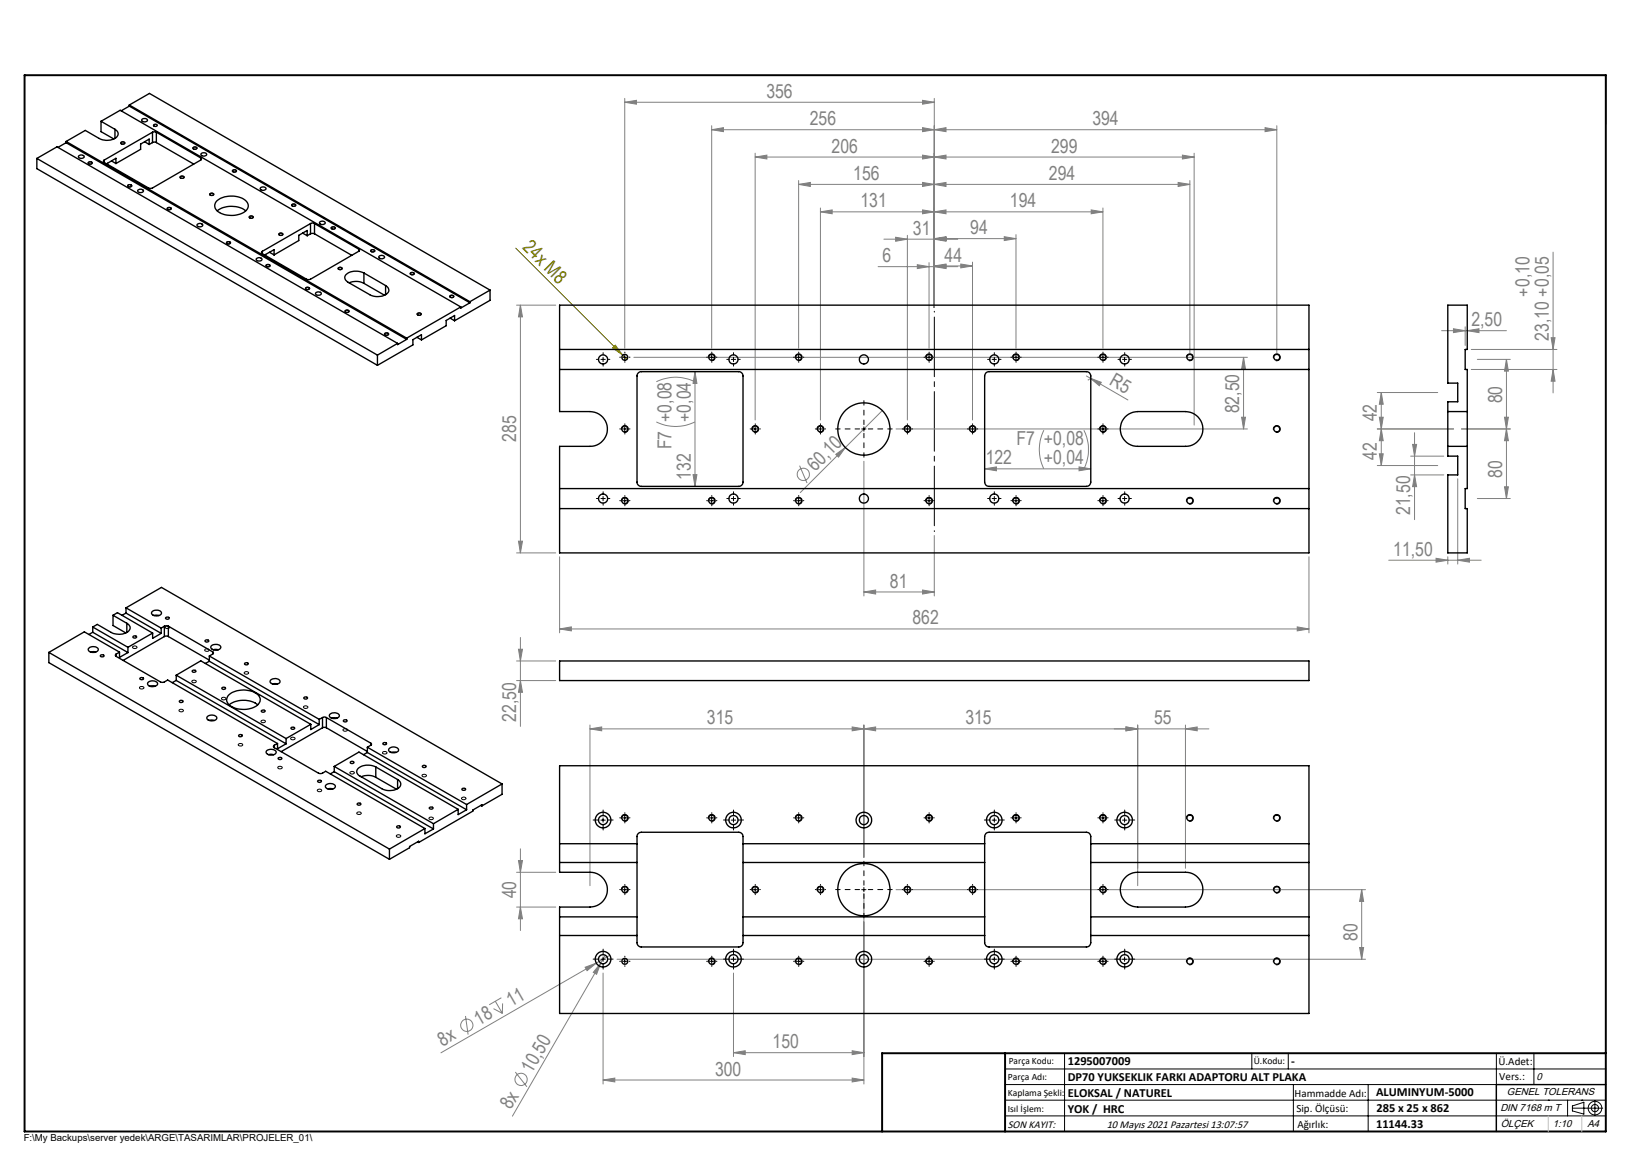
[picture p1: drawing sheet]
<svg xmlns="http://www.w3.org/2000/svg" width="420mm" height="297mm" viewBox="0 0 420 297" stroke-linecap="round" stroke-linejoin="round" font-family="sans-serif">
<g fill="none" stroke="#808080" stroke-width=".26">
<path d="M159.7 26.1l3-.5v1zM159.7 25.1v63.9M159.7 26.1h79.1M181.9 33.2l3-.6v1.1zM181.9 32.1v56.9M193 39.2v68.1M235.8 39.6l3 .5-3 .5zM235.8 32.6l3 .6-3 .5zM235.8 25.6l3 .5-3 .5zM238.8 33.2l3-.6v1.1zM238.8 25.1v53.5M302.3 39.6l3 .5-3 .5z"/>
<path d="M305.3 39.2v69.5M323.4 32.6l3 .6-3 .5zM326.4 33.2h-144.5M326.4 32.1v58.2M193 40.1l3-.5v1zM204.2 47.1l3-.5v1.1zM204.2 46.1v42.9M209.7 54.1l3-.4v.9zM209.7 53.2v54.1M235.8 53.7l3 .4-3 .5zM235.8 46.6l3 .5-3 .6zM238.8 54.1l3-.4v.9z"/>
<path d="M238.8 47.1l3-.5v1.1zM238.8 40.1l3-.5v1zM259.7 60v29M278.9 53.7l3 .4-3 .5zM281.9 54.1h-72.2M281.9 53.2v35.8M301.2 46.6l3 .5-3 .6zM304.2 47.1h-100M304.2 46.1v44.2M305.3 40.1h-112.3M132 78h10.1M133 78l.6 3h-1.1z"/>
<path d="M133 78v63.3M224.5 68.2h20.3M226 61.1h18.8M229 60.6l3 .5-3 .6zM232 60.1v47.2M234.5 67.7l3 .5-3 .4zM237.5 67.1v21.9M238.8 68.2l3-.5v.9zM238.8 61.1l3-.5v1.1zM238.8 61l3-.5v1zM238.8 68l3-.5v1zM238.8 61h20.9"/>
<path d="M238.8 68h9.8M245.6 67.5l3 .5-3 .5zM248.6 67v40.3M256.7 60.5l3 .5-3 .5zM397 64.4v36M162 91.3h156.9M167.8 97.6a11 11 0 0 1 9.9 0M177.7 95l.5 3h-1zM177.7 95v29.3M277.7 96.1l1 .6M278.6 96.8l-.5 .4M278.7 96.7l9.6 5.5"/>
<path d="M278.7 96.7l2.8 1-.5 .9zM317.9 91.3l.5 3h-1zM317.9 91.3v18.3M368.5 84.5h16.6M371.5 84l3 .5-3 .5zM374.5 83.5v4.8M375.1 84.5l3-.5v1zM376.1 89.3h21.9M376.1 94.4h21.9M377.6 91.9h8.5M385.1 91.9l.5 3h-1zM385.1 91.9v35.5"/>
<path d="M396.5 86.3h1l-.5 3zM397 94.4l.5 3h-1zM167.8 107.8a11 11 0 0 0 9.9 0M204.4 119l1.9 4.5M213.6 116.1l2.5-1.7-1.8 2.4zM220.8 117.9v34.4M225.6 104.9l-21 21M229.1 109.6h89.8M251.7 119.8h27.1M251.7 119.8l3-.5v1zM266.8 110a11 11 0 0 0 0 9.8M275.8 119.3l3 .5-3 .5z"/>
<path d="M277.1 110a11 11 0 0 1 0 9.8M317.4 106.6h1l-.5 3zM352.1 119h15.4M352.1 100.3h15.4M352.6 106.6h1l-.5 3zM352.6 116h1l-.5 3zM353.1 109.6l.5 3h-1zM353.1 100.3l.5 3h-1zM353.1 100.3v18.7M360.6 116.6h8.5M361.1 113.6h1l-.5 3zM361.6 110.6v22.2"/>
<path d="M371.6 109.6h-19.5M384.6 106.6h1l-.5 3zM385.1 109.6l.5 3h-1zM386.1 109.6h-12.5M132.5 138.3h1.1l-.6 3zM177.2 121.3h1l-.5 3zM238.8 136.9v15.4M360.6 121.4h8.5M361.6 121.4l.5 3h-1zM372.6 122.4v21.8M377.6 127.4h8.5M384.6 124.4h1l-.5 3z"/>
<path d="M132 141.3h10.1M143.1 142.3v19.4M220.8 151.3l3-.5v1zM220.8 151.3h18M235.8 150.8l3 .5-3 .5zM334.6 142.3v19.4M355 143.2h23.6M367.1 142.7l3 .5-3 .5zM370.1 142.3v1.9M372.6 143.2l3-.5v1zM132 174h10.1M132 168.9h10.1"/>
<path d="M132.5 165.9h1.1l-.6 3zM133 174l.6 2.9h-1.1zM133 162.9v22.8M143.1 160.8l2.9-.6v1.1zM143.1 160.8h191.5M331.6 160.2l3 .6-3 .5zM150.8 186.3l3-.5v1zM150.8 185.3v41.1M217.8 185.8l3 .5-3 .5zM220.8 186.3l3-.5v1zM220.8 185.3v33.8M287.8 185.8l3 .5-3 .5z"/>
<path d="M290.8 185.3v41.1M303 185.3v36.6M303 186.3l3-.5v1zM309 186.3h-158.2M132.5 220h1.1l-.6 3zM133 217v20.8M132 223h10.1M132 231.8h10.1M133 231.8l.6 3h-1.1zM220.8 228.4v48.7M229.1 227.4h120M348.1 227.4l.5 3h-1z"/>
<path d="M348.1 227.4v17.8M119 259.7l.7 4.7M126.2 257.8l2.2 1.2M126.6 255.9l1.8 3.1M128.2 255l-3.1 1.8M128.5 256.5l-.1 2.5M149.6 247.2l2.8-1-2.3 1.9zM152.4 246.2l-39.7 22.9M153.6 246.2l-1.1 2.8-.8-.5zM153.6 246.2l-22.6 39.1M154.2 248.7v28.4M154.7 244.2l-1.1 2"/>
<path d="M155.9 244.2l-3.5 2M157.7 245.2h191.4M187.5 248.7v21.3M347.6 242.2h1l-.5 3zM131.7 274l3 3.8M154.2 276l3-.4v.9zM154.2 276h66.6M187.5 269.1l3-.5v1zM187.5 269.1h33.3M217.8 268.6l3 .5-3 .5zM217.8 275.6l3 .4-3 .5z"/>
<circle cx="205.4" cy="121.3" r="1.57"/>
<circle cx="119.3" cy="262.1" r="1.57"/>
<circle cx="133.2" cy="275.9" r="1.57"/>
</g>
<g fill="none" stroke="#000" stroke-width=".26">
<path d="M350.2 19.2h60.3v12.6M30.9 36.4a.53 .53 0 0 1 .6-.2 .53 .53 0 0 1 .4 .6 .53 .53 0 0 1-.7 .1 .53 .53 0 0 1-.3-.5zM49.3 37.7a.58 .58 0 0 1 .6-.2 .58 .58 0 0 1 .4 .5 .59 .59 0 0 1-.6 .2 .59 .59 0 0 1-.4-.5zM22.5 41.6a.57 .57 0 0 1 .6-.3 .57 .57 0 0 1 .5 .5 .62 .62 0 0 1-1.1-.2zM32.7 47.3a.53 .53 0 0 1 .6-.2 .53 .53 0 0 1 .3 .6 .53 .53 0 0 1-.6 .2 .53 .53 0 0 1-.3-.6zM42.7 53.2a.52 .52 0 0 1 .7-.3 .52 .52 0 0 1 .3 .6l-.6 .2-.4-.3zM46.1 45.1a.56 .56 0 0 1 .6-.2 .56 .56 0 0 1 .4 .5 .59 .59 0 0 1-.6 .3 .59 .59 0 0 1-.5-.5zM53.6 49.5a.58 .58 0 0 1 .6-.2 .58 .58 0 0 1 .4 .5 .56 .56 0 0 1-.6 .2 .56 .56 0 0 1-.4-.5zM59.4 43.5a.51 .51 0 0 1 .7-.2 .51 .51 0 0 1 .3 .6 .53 .53 0 0 1-.6 .2 .53 .53 0 0 1-.4-.6zM63.7 55.4a.58 .58 0 0 1 .6-.3 .58 .58 0 0 1 .4 .5 .59 .59 0 0 1-.6 .3 .59 .59 0 0 1-.4-.5zM71.3 59.7a.51 .51 0 0 1 .6-.2 .51 .51 0 0 1 .3 .6 .53 .53 0 0 1-.6 .1 .53 .53 0 0 1-.3-.5zM74.6 52.2l.4-.1a.41 .41 0 0 1 .6 .4 .41 .41 0 0 1-.6 .3l-.5-.3z"/>
<path d="M84.7 58.1a.53 .53 0 0 1 .6-.2 .53 .53 0 0 1 .4 .6 .53 .53 0 0 1-.7 .2 .53 .53 0 0 1-.3-.6zM57.9 61.9a.53 .53 0 0 1 .7-.2 .53 .53 0 0 1 .3 .6 .53 .53 0 0 1-.6 .1 .53 .53 0 0 1-.4-.5zM68 67.7a.51 .51 0 0 1 .6-.2 .51 .51 0 0 1 .4 .6 .53 .53 0 0 1-.6 .2 .53 .53 0 0 1-.4-.6zM78.1 73.6a.56 .56 0 0 1 .6-.2 .56 .56 0 0 1 .4 .5 .53 .53 0 0 1-.6 .2 .53 .53 0 0 1-.4-.5zM86.5 68.4a.53 .53 0 0 1 .6-.1 .53 .53 0 0 1 .3 .5 .53 .53 0 0 1-.6 .2 .53 .53 0 0 1-.3-.6zM88.2 79.4a.53 .53 0 0 1 .7-.2 .53 .53 0 0 1 .3 .6 .53 .53 0 0 1-.6 .1 .53 .53 0 0 1-.4-.5zM94.8 63.9a.53 .53 0 0 1 .6-.2 .53 .53 0 0 1 .3 .6 .53 .53 0 0 1-.6 .2 .53 .53 0 0 1-.3-.6zM104.9 69.8a.51 .51 0 0 1 .6-.3 .51 .51 0 0 1 .3 .6 .53 .53 0 0 1-.6 .2 .53 .53 0 0 1-.3-.5zM115 75.6a.56 .56 0 0 1 .6-.2 .56 .56 0 0 1 .4 .5 .62 .62 0 0 1-1.1-.2zM98.3 85.3a.52 .52 0 0 1 .6-.3 .52 .52 0 0 1 .4 .6l-.6 .1-.5-.2zM106.6 80.2a.59 .59 0 0 1 .6-.3 .59 .59 0 0 1 .5 .5l-.8 .2zM153.6 91.9h1.1"/>
<path d="M154.2 91.3v1.1M159.2 91.3h1.1M159.7 90.8v1.1M181.1 91.5a.88 .88 0 0 1 .8-1.1 .88 .88 0 0 1 .9 1 .88 .88 0 0 1-1.1 .8M181.4 91.3h1.1M181.9 90.8v1.1M186.9 91.9h1.2M187.5 91.3v1.1M203.3 91.5a.88 .88 0 0 1 .8-1.1 .88 .88 0 0 1 .9 1 .88 .88 0 0 1-1.1 .8M203.6 91.3h1.1M204.2 90.8v1.1M236.6 91.5a.88 .88 0 0 1 .8-1.1 .88 .88 0 0 1 1 1 .88 .88 0 0 1-1.1 .8"/>
<path d="M236.9 91.3h1.2M237.5 90.8v1.1M253.6 91.9h1.1M254.2 91.3v1.1M258.9 91.5a.88 .88 0 0 1 .8-1.1 .88 .88 0 0 1 .9 1 .88 .88 0 0 1-1.1 .8M259.2 91.3h1.1M259.7 90.8v1.1M281.1 91.5a.89 .89 0 0 1 .8-1.1 .89 .89 0 0 1 .9 1 .89 .89 0 0 1-1.1 .8M281.4 91.3h1.1M281.9 90.8v1.1M286.9 91.9h1.1M287.5 91.3v1.1"/>
<path d="M303.3 91.5a.89 .89 0 0 1 .8-1.1 .89 .89 0 0 1 1 1 .89 .89 0 0 1-1.2 .8M325.5 91.5a.9 .9 0 0 1 .8-1.1 .9 .9 0 0 1 1 1 .9 .9 0 0 1-1.2 .8M158.9 109.9a.88 .88 0 0 1 .7-1.1 .88 .88 0 0 1 1 .9 .88 .88 0 0 1-1.1 .8M159.2 109.6h1.1M159.7 109.1v1.1M192.2 109.9a.88 .88 0 0 1 .8-1.1 .88 .88 0 0 1 .9 .9 .88 .88 0 0 1-1.1 .8M192.5 109.6h1.1M193 109.1v1.1M208.8 109.9a.9 .9 0 0 1 .8-1.1 .9 .9 0 0 1 1 .9 .9 .9 0 0 1-1.1 .8M209.2 109.6h1.1M209.7 109.1v1.1M220.3 109.6h1.1"/>
<path d="M220.8 109.1v1.1M231.1 109.9a.88 .88 0 0 1 .8-1.1 .88 .88 0 0 1 .9 .9 .88 .88 0 0 1-1.1 .8M231.4 109.6h1.1M232 109.1v1.1M247.8 109.9a.88 .88 0 0 1 .7-1.1 .88 .88 0 0 1 1 .9 .88 .88 0 0 1-1.1 .8M248 109.6h1.2M248.6 109.1v1.1M281.1 109.9a.89 .89 0 0 1 .8-1.1 .89 .89 0 0 1 .9 1 .89 .89 0 0 1-1.1 .7M281.4 109.6h1.1M281.9 109.1v1.1M325.5 109.9a.9 .9 0 0 1 .8-1.1 .9 .9 0 0 1 1 .9 .9 .9 0 0 1-1.2 .8M153.6 127.4h1.1"/>
<path d="M154.2 126.9v1.1M158.9 128.2a.89 .89 0 0 1 .7-1.1 .89 .89 0 0 1 1 .9 .89 .89 0 0 1-1.1 .8M159.2 128h1.1M159.7 127.4v1.1M181.1 128.2a.89 .89 0 0 1 .7-1.1 .89 .89 0 0 1 1 .9 .89 .89 0 0 1-1.1 .8M181.4 128h1.1M181.9 127.4v1.1M186.9 127.4h1.2M187.5 126.9v1.1M203.3 128.2a.89 .89 0 0 1 .7-1.1 .89 .89 0 0 1 1 .9 .89 .89 0 0 1-1.1 .8M203.6 128h1.1M204.2 127.4v1.1"/>
<path d="M236.6 128.2a.89 .89 0 0 1 .8-1.1 .89 .89 0 0 1 1 .9 .89 .89 0 0 1-1.1 .8M236.9 128h1.2M237.5 127.4v1.1M253.6 127.4h1.1M254.2 126.9v1.1M258.9 128.2a.89 .89 0 0 1 .7-1.1 .89 .89 0 0 1 1 .9 .89 .89 0 0 1-1.1 .8M259.2 128h1.1M259.7 127.4v1.1M281.1 128.2a.89 .89 0 0 1 .8-1.1 .89 .89 0 0 1 .9 1 .89 .89 0 0 1-1.1 .7M281.4 128h1.1M281.9 127.4v1.1M286.9 127.4h1.1"/>
<path d="M287.5 126.9v1.1M303.3 128.2a.89 .89 0 0 1 .8-1.1 .89 .89 0 0 1 1 1 .89 .89 0 0 1-1.2 .7M325.5 128.2a.9 .9 0 0 1 .8-1.1 .9 .9 0 0 1 1 .9 .9 .9 0 0 1-1.2 .8M33.9 165.3a.52 .52 0 0 1 .7-.3 .52 .52 0 0 1 .3 .7h-.8zM35.7 175.7a.57 .57 0 0 1 .6-.3 .57 .57 0 0 1 .4 .6l-.6 .1-.4-.2zM42.3 160.2a.56 .56 0 0 1 .6-.2 .56 .56 0 0 1 .4 .5 .58 .58 0 0 1-.6 .2 .58 .58 0 0 1-.4-.5zM49.1 174a.53 .53 0 0 1 .6-.2 .53 .53 0 0 1 .4 .5 .51 .51 0 0 1-.6 .3 .51 .51 0 0 1-.4-.6zM52.4 166a.48 .48 0 0 1 .6-.2 .48 .48 0 0 1 .3 .6 .49 .49 0 0 1-.6 .1 .49 .49 0 0 1-.3-.5zM56.7 178.4a.61 .61 0 0 1 .6-.2 .61 .61 0 0 1 .4 .5 .6 .6 0 0 1-.6 .2 .6 .6 0 0 1-.4-.5zM62.5 171.8a.61 .61 0 0 1 .6-.2 .61 .61 0 0 1 .4 .5 .65 .65 0 0 1-1.1-.2zM45.8 181.5a.51 .51 0 0 1 .7-.3 .51 .51 0 0 1 .2 .7h-.7l-.2-.1zM61 190.2a.62 .62 0 0 1 1 .3 .58 .58 0 0 1-.6 .2 .58 .58 0 0 1-.4-.5z"/>
<path d="M66.8 184.2a.49 .49 0 0 1 .6-.2 .49 .49 0 0 1 .3 .6 .5 .5 0 0 1-.6 .2 .5 .5 0 0 1-.3-.6zM71 196a.61 .61 0 0 1 .7-.2 .61 .61 0 0 1 .4 .5 .6 .6 0 0 1-.6 .2 .6 .6 0 0 1-.5-.5zM74.3 188.7a.57 .57 0 0 1 .6-.3 .57 .57 0 0 1 .5 .5l-.7 .2-.3-.1zM77.6 180.6a.61 .61 0 0 1 .6-.2 .61 .61 0 0 1 .5 .5 .6 .6 0 0 1-.7 .2 .6 .6 0 0 1-.4-.5zM87.8 186.4a.53 .53 0 0 1 .6-.2 .53 .53 0 0 1 .3 .6 .53 .53 0 0 1-.6 .1 .53 .53 0 0 1-.3-.5zM89.5 197.4a.54 .54 0 0 1 .6-.3 .54 .54 0 0 1 .4 .6l-.6 .1-.4-.2zM97.8 192.3a.56 .56 0 0 1 .7-.3 .56 .56 0 0 1 .3 .6 .58 .58 0 0 1-.6 .2 .58 .58 0 0 1-.4-.5zM107.9 198.1a.61 .61 0 0 1 .6-.2 .61 .61 0 0 1 .5 .5 .6 .6 0 0 1-.6 .2 .6 .6 0 0 1-.5-.5zM81.2 201.8a.49 .49 0 0 1 .6-.2 .49 .49 0 0 1 .3 .6 .5 .5 0 0 1-.6 .2 .5 .5 0 0 1-.3-.6zM91.3 207.7a.53 .53 0 0 1 .6-.2 .53 .53 0 0 1 .4 .5 .56 .56 0 0 1-.6 .2 .56 .56 0 0 1-.4-.5zM101.4 213.5a.61 .61 0 0 1 .6-.2 .61 .61 0 0 1 .4 .5 .6 .6 0 0 1-.6 .2 .6 .6 0 0 1-.4-.5zM109.7 209a.53 .53 0 0 1 .7-.2 .53 .53 0 0 1 .3 .5 .52 .52 0 0 1-.6 .2 .52 .52 0 0 1-.4-.5z"/>
<path d="M118.1 203.9a.53 .53 0 0 1 .6-.2 .53 .53 0 0 1 .3 .5 .52 .52 0 0 1-.6 .2 .52 .52 0 0 1-.3-.5zM153.6 209.6h1.1M154.2 209.1v1M158.9 209.3a.89 .89 0 0 1 .7-1.1 .89 .89 0 0 1 1 .9 .89 .89 0 0 1-1.1 .8M159.2 209.1h1.1M159.7 208.5v1.1M181.1 209.3a.89 .89 0 0 1 .7-1.1 .89 .89 0 0 1 1 .9 .89 .89 0 0 1-1.1 .8M181.4 209.1h1.1M181.9 208.5v1.1M186.9 209.6h1.2M187.5 209.1v1M203.3 209.3a.89 .89 0 0 1 .7-1.1 .89 .89 0 0 1 1 .9 .89 .89 0 0 1-1.1 .8"/>
<path d="M203.6 209.1h1.1M204.2 208.5v1.1M236.6 209.3a.89 .89 0 0 1 .8-1.1 .89 .89 0 0 1 1 .9 .89 .89 0 0 1-1.1 .8M236.9 209.1h1.2M237.5 208.5v1.1M253.6 209.6h1.1M254.2 209.1v1M258.9 209.3a.89 .89 0 0 1 .7-1.1 .89 .89 0 0 1 1 .9 .89 .89 0 0 1-1.1 .8M259.2 209.1h1.1M259.7 208.5v1.1M281.1 209.3a.89 .89 0 0 1 .8-1.1 .89 .89 0 0 1 .9 .9 .89 .89 0 0 1-1.1 .8M281.4 209.1h1.1"/>
<path d="M281.9 208.5v1.1M286.9 209.6h1.1M287.5 209.1v1M303.3 209.3a.89 .89 0 0 1 .8-1.1 .89 .89 0 0 1 1 .9 .89 .89 0 0 1-1.2 .8M325.5 209.3a.9 .9 0 0 1 .8-1.2 .9 .9 0 0 1 1 1 .9 .9 0 0 1-1.2 .8M158.9 227.6a.88 .88 0 0 1 .7-1.1 .88 .88 0 0 1 1 1 .88 .88 0 0 1-1.1 .7M159.2 227.4h1.1M159.7 226.8v1.1M192.2 227.6a.88 .88 0 0 1 .8-1.1 .88 .88 0 0 1 .9 1 .88 .88 0 0 1-1.1 .7M192.5 227.4h1.1M193 226.8v1.1M208.8 227.6a.9 .9 0 0 1 .8-1.1 .9 .9 0 0 1 1 1 .9 .9 0 0 1-1.1 .7"/>
<path d="M209.2 227.4h1.1M209.7 226.8v1.1M220.3 227.4h1.1M220.8 226.8v1.1M231.1 227.6a.88 .88 0 0 1 .8-1.1 .88 .88 0 0 1 .9 1 .88 .88 0 0 1-1.1 .7M231.4 227.4h1.1M232 226.8v1.1M247.8 227.6a.88 .88 0 0 1 .7-1.1 .88 .88 0 0 1 1 1 .88 .88 0 0 1-1.1 .7M248 227.4h1.2M248.6 226.8v1.1M281.1 227.6a.89 .89 0 0 1 .8-1.1 .89 .89 0 0 1 .9 1 .89 .89 0 0 1-1.1 .7M281.4 227.4h1.1"/>
<path d="M281.9 226.8v1.1M325.5 227.6a.9 .9 0 0 1 .8-1.1 .9 .9 0 0 1 1 1 .9 .9 0 0 1-1.2 .7M153.6 245.2h1.1M154.2 244.6v1.1M159.2 245.7h1.1M159.7 245.2v1.1M181.1 246a.88 .88 0 0 1 .8-1.1 .88 .88 0 0 1 .9 .9 .88 .88 0 0 1-1.1 .8M181.4 245.7h1.1M181.9 245.2v1.1M186.9 245.2h1.2M187.5 244.6v1.1M203.3 246a.88 .88 0 0 1 .8-1.1 .88 .88 0 0 1 .9 .9 .88 .88 0 0 1-1.1 .8"/>
<path d="M203.6 245.7h1.1M204.2 245.2v1.1M236.6 246a.88 .88 0 0 1 .8-1.1 .88 .88 0 0 1 1 .9 .88 .88 0 0 1-1.1 .8M236.9 245.7h1.2M237.5 245.2v1.1M253.6 245.2h1.1M254.2 244.6v1.1M258.9 246a.88 .88 0 0 1 .8-1.1 .88 .88 0 0 1 .9 .9 .88 .88 0 0 1-1.1 .8M259.2 245.7h1.1M259.7 245.2v1.1M281.1 246a.89 .89 0 0 1 .8-1.1 .89 .89 0 0 1 .9 .9 .89 .89 0 0 1-1.1 .8M281.4 245.7h1.1"/>
<path d="M281.9 245.2v1.1M286.9 245.2h1.1M287.5 244.6v1.1M303.3 246a.89 .89 0 0 1 .8-1.1 .89 .89 0 0 1 1 .9 .89 .89 0 0 1-1.2 .8M325.5 246a.9 .9 0 0 1 .8-1.2 .9 .9 0 0 1 1 1 .9 .9 0 0 1-1.2 .8M256.9 273.2h153.6M256.9 277.2h153.6M272.1 269.2v20M320 269.2v4M329.3 269.2v4M330.6 277.2v12M349.7 277.2v12"/>
<path d="M382.5 269.2v20M392.1 269.2v8M225.5 289.2h185M256.9 281.2h153.6M256.9 285.2h153.6M395.8 281.2h.1M400.7 281.2v4M402 283.2h7.7M402 282.7l2.9-1v3.1l-2.9-.9zM404.4 281.2h.1M407.7 281.3v3.8"/>
<circle cx="407.7" cy="283.2" r=".93"/>
<circle cx="407.7" cy="283.2" r="1.74"/>
</g>
<path d="M131.8 63.4l28.5 28.5M157.3 88.2l1.8 2.5-2.5-1.8z" fill="none" stroke="#808000" stroke-width=".26"/>
<path d="M238.8 135.9v-56.3" fill="none" stroke="#000" stroke-width=".26" stroke-dasharray="15.2 1.3 1.3 1.3" stroke-dashoffset="-1.5"/>
<path d="M410.5 277.2h-28v12" fill="none" stroke="#000" stroke-width=".35"/>
<path d="M6.3 19.2h404.2v270h-404.2zM256.9 269.2v20M410.5 269.2h-185v20" fill="none" stroke="#000" stroke-width=".5"/>
<path d="M392.1 281.2h.1M395.8 285.2v4M404.4 285.2v4" fill="none" stroke="#c0c0c0" stroke-width=".26"/>
<g fill="none" stroke="#000" stroke-width=".26" stroke-dasharray="15.2 1.3 1.3 1.3">
<path d="M153.1 91.9h-.6M154.2 90.7v-.6M154.2 93v.6M155.3 91.9h.6M158.6 91.3h-.2M159.7 90.2v-.2M159.7 92.4v.2M160.8 91.3h.2M180.8 91.3h-.2M182 90.2v-.2M182 92.4v.2M183.1 91.3h.2"/>
<path d="M186.4 91.9h-.6M187.5 90.7v-.6M187.5 93v.6M188.6 91.9h.6M203.1 91.3h-.2M204.2 90.2v-.2M204.2 92.4v.2M205.3 91.3h.2M236.4 91.3h-.2M237.5 90.2v-.2M237.5 92.4v.2M238.6 91.3h.2"/>
<path d="M253.1 91.9h-.6M254.2 90.7v-.6M254.2 93v.6M255.3 91.9h.6M258.6 91.3h-.2M259.7 90.2v-.2M259.7 92.4v.2M260.8 91.3h.2M280.8 91.3h-.2M282 90.2v-.2M282 92.4v.2M283.1 91.3h.2"/>
<path d="M286.4 91.9h-.6M287.5 90.7v-.6M287.5 93v.6M288.6 91.9h.6M158.6 109.6h-.2M159.7 108.5v-.2M159.7 110.7v.2M160.8 109.6h.2M192 109.6h-.2M193.1 108.5v-.2M193.1 110.7v.2M194.2 109.6h.2"/>
<path d="M208.6 109.6h-.2M209.7 108.5v-.2M209.7 110.7v.2M210.8 109.6h.2M230.8 109.6h-.2M232 108.5v-.2M232 110.7v.2M233.1 109.6h.2M247.5 109.6h-.2M248.6 108.5v-.2M248.6 110.7v.2M249.7 109.6h.2"/>
<path d="M280.8 109.6h-.2M282 108.5v-.2M282 110.7v.2M283.1 109.6h.2M153.1 127.4h-.6M154.2 126.3v-.6M154.2 128.5v.6M155.3 127.4h.6M158.6 128h-.2M159.7 126.9v-.2M159.7 129.1v.2M160.8 128h.2"/>
<path d="M180.8 128h-.2M182 126.9v-.2M182 129.1v.2M183.1 128h.2M186.4 127.4h-.6M187.5 126.3v-.6M187.5 128.5v.6M188.6 127.4h.6M203.1 128h-.2M204.2 126.9v-.2M204.2 129.1v.2M205.3 128h.2"/>
<path d="M236.4 128h-.2M237.5 126.9v-.2M237.5 129.1v.2M238.6 128h.2M253.1 127.4h-.6M254.2 126.3v-.6M254.2 128.5v.6M255.3 127.4h.6M258.6 128h-.2M259.7 126.9v-.2M259.7 129.1v.2M260.8 128h.2"/>
<path d="M280.8 128h-.2M282 126.9v-.2M282 129.1v.2M283.1 128h.2M286.4 127.4h-.6M287.5 126.3v-.6M287.5 128.5v.6M288.6 127.4h.6M153.1 209.6h-1.5M154.2 208.5v-1.5M154.2 210.7v1.4M155.3 209.6h1.4"/>
<path d="M158.6 209h-.2M159.7 207.9v-.2M159.7 210.1v.2M160.8 209h.2M180.8 209h-.2M182 207.9v-.2M182 210.1v.2M183.1 209h.2M186.4 209.6h-1.4M187.5 208.5v-1.5M187.5 210.7v1.4M188.6 209.6h1.5"/>
<path d="M203.1 209h-.2M204.2 207.9v-.2M204.2 210.1v.2M205.3 209h.2M236.4 209h-.2M237.5 207.9v-.2M237.5 210.1v.2M238.6 209h.2M253.1 209.6h-1.5M254.2 208.5v-1.5M254.2 210.7v1.4M255.3 209.6h1.4"/>
<path d="M258.6 209h-.2M259.7 207.9v-.2M259.7 210.1v.2M260.8 209h.2M280.8 209h-.2M282 207.9v-.2M282 210.1v.2M283.1 209h.2M286.4 209.6h-1.4M287.5 208.5v-1.5M287.5 210.7v1.4M288.6 209.6h1.5"/>
<path d="M158.6 227.4h-.2M159.7 226.3v-.2M159.7 228.5v.2M160.8 227.4h.2M192 227.4h-.2M193.1 226.3v-.2M193.1 228.5v.2M194.2 227.4h.2M208.6 227.4h-.2M209.7 226.3v-.2M209.7 228.5v.2M210.8 227.4h.2"/>
<path d="M230.8 227.4h-.2M232 226.3v-.2M232 228.5v.2M233.1 227.4h.2M247.5 227.4h-.2M248.6 226.3v-.2M248.6 228.5v.2M249.7 227.4h.2M280.8 227.4h-.2M282 226.3v-.2M282 228.5v.2M283.1 227.4h.2"/>
<path d="M153.1 245.1h-1.5M154.2 244v-1.4M154.2 246.3v1.4M155.3 245.1h1.4M158.6 245.7h-.2M159.7 244.6v-.2M159.7 246.8v.2M160.8 245.7h.2M180.8 245.7h-.2M182 244.6v-.2M182 246.8v.2M183.1 245.7h.2"/>
<path d="M186.4 245.1h-1.4M187.5 244v-1.4M187.5 246.3v1.4M188.6 245.1h1.5M203.1 245.7h-.2M204.2 244.6v-.2M204.2 246.8v.2M205.3 245.7h.2M236.4 245.7h-.2M237.5 244.6v-.2M237.5 246.8v.2M238.6 245.7h.2"/>
<path d="M253.1 245.1h-1.5M254.2 244v-1.4M254.2 246.3v1.4M255.3 245.1h1.4M258.6 245.7h-.2M259.7 244.6v-.2M259.7 246.8v.2M260.8 245.7h.2M280.8 245.7h-.2M282 244.6v-.2M282 246.8v.2M283.1 245.7h.2"/>
<path d="M286.4 245.1h-1.4M287.5 244v-1.4M287.5 246.3v1.4M288.6 245.1h1.5"/>
</g>
<path d="M219.7 109.6h-6.1M220.8 108.5v-6.1M220.8 110.7v6.2M222 109.6h6.1M219.7 227.4h-6.1M220.8 226.3v-6.2M220.8 228.5v6.1M222 227.4h6.1" fill="none" stroke="#000" stroke-width=".26" stroke-dasharray="15.2 1.3 1.3 1.3" stroke-dashoffset="14.1"/>
<path d="M157.3 88.2l1.8 2.5-2.5-1.8z" fill="#808000"/>
<g fill="#808080">
<path d="M149.6 247.2l2.8-1-2.3 1.9z"/>
<path d="M213.6 116.1l2.5-1.7-1.8 2.4z"/>
<path d="M153.6 246.2l-1.1 2.8-.8-.5z"/>
<path d="M278.7 96.7l2.8 1-.5 .9z"/>
<path d="M238.8 68.2l3-.5v.9zM234.5 67.7l3 .5-3 .4zM238.8 61.1l3-.5v1.1zM229 60.6l3 .5-3 .6zM235.8 53.7l3 .4-3 .5zM209.7 54.1l3-.4v.9zM235.8 46.6l3 .5-3 .6zM204.2 47.1l3-.5v1.1zM235.8 39.6l3 .5-3 .5zM193 40.1l3-.5v1zM235.8 32.6l3 .6-3 .5zM181.9 33.2l3-.6v1.1zM235.8 25.6l3 .5-3 .5zM159.7 26.1l3-.5v1zM256.7 60.5l3 .5-3 .5zM238.8 61l3-.5v1zM217.8 268.6l3 .5-3 .5zM187.5 269.1l3-.5v1zM217.8 275.6l3 .4-3 .5zM154.2 276l3-.4v.9zM287.8 185.8l3 .5-3 .5zM220.8 186.3l3-.5v1zM217.8 185.8l3 .5-3 .5zM150.8 186.3l3-.5v1z"/>
<path d="M143.1 160.8l2.9-.6v1.1zM331.6 160.2l3 .6-3 .5zM220.8 151.3l3-.5v1zM235.8 150.8l3 .5-3 .5zM238.8 54.1l3-.4v.9zM278.9 53.7l3 .4-3 .5zM238.8 47.1l3-.5v1.1zM301.2 46.6l3 .5-3 .6zM238.8 40.1l3-.5v1zM302.3 39.6l3 .5-3 .5zM238.8 33.2l3-.6v1.1zM323.4 32.6l3 .6-3 .5zM238.8 68l3-.5v1zM245.6 67.5l3 .5-3 .5zM367.1 142.7l3 .5-3 .5zM372.6 143.2l3-.5v1zM371.5 84l3 .5-3 .5zM375.1 84.5l3-.5v1z"/>
<path d="M385.1 109.6l.5 3h-1zM384.6 124.4h1l-.5 3z"/>
<path d="M177.2 121.3h1l-.5 3zM177.7 95l.5 3h-1zM317.4 106.6h1l-.5 3zM317.9 91.3l.5 3h-1zM133 174l.6 2.9h-1.1zM132.5 165.9h1.1l-.6 3z"/>
<path d="M133 78l.6 3h-1.1zM132.5 138.3h1.1l-.6 3zM348.1 227.4l.5 3h-1zM347.6 242.2h1l-.5 3zM132.5 220h1.1l-.6 3zM133 231.8l.6 3h-1.1zM385.1 91.9l.5 3h-1zM384.6 106.6h1l-.5 3zM353.1 109.6l.5 3h-1zM352.6 116h1l-.5 3zM396.5 86.3h1l-.5 3zM397 94.4l.5 3h-1zM361.1 113.6h1l-.5 3zM361.6 121.4l.5 3h-1z"/>
<path d="M353.1 100.3l.5 3h-1zM352.6 106.6h1l-.5 3z"/>
<path d="M251.7 119.8l3-.5v1zM275.8 119.3l3 .5-3 .5zM287.8 185.8l3 .5-3 .5zM303 186.3l3-.5v1z"/>
</g>
<g fill="none" stroke="#000" stroke-width=".35">
<path d="M16.9 36.5l-2.1 1.2M16.9 36.5l87.1 50.2M16.9 36.2l87.1 50.2M16.9 36.2v.3M20.1 39.8a.81 .81 0 0 1 1.4 .4 .83 .83 0 0 1-1.4-.3zM25.8 31l4.9-2.8 87.1 50.3M25.8 31l3.6 2.1M25.8 31v2.7l3.3 1.8M29.4 33.1a1.32 1.32 0 0 1 .8 1.4 1.32 1.32 0 0 1-1.3 1.1 4.3 4.3 0 0 1-3.6-.2l-3.5-2.1-4.9 2.9M29.4 33.1v2.3M31 36.4a.42 .42 0 0 1 .5-.2 .42 .42 0 0 1 .3 .5 .45 .45 0 0 1-.5 .1 .45 .45 0 0 1-.3-.4zM33.1 26.8l5.1-2.9 87.1 50.3"/>
<path d="M33.1 27.1l87 50.3M33.1 27.1l-2.1 1.2M33.1 26.8v.3M33.1 26.8l87 50.3M36.3 30.5a.71 .71 0 0 1 .8-.3 .71 .71 0 0 1 .5 .7 .82 .82 0 0 1-1.4-.3zM37 36.2l1.1 .7M38.1 36.9v-1.3l-2.2 1.2v1.4l-6.3 3.6M39 33.8h1M39 36.4l.5-.1 .5 .1M39 33.8l-12.4 7.1M39 33.8v2.6M39 36.4l-.9 .5"/>
<path d="M39.3 31.9a.44 .44 0 0 1 .5-.2 .44 .44 0 0 1 .3 .5 .47 .47 0 0 1-.5 .1 .47 .47 0 0 1-.3-.4zM40 33.8l11.3 6.6M40 33.8v2.6M40 36.4l9.5 5.5M49.4 37.7a.42 .42 0 0 1 .5-.2 .42 .42 0 0 1 .3 .5 .43 .43 0 0 1-.5 .2 .43 .43 0 0 1-.3-.5zM51.4 39.3a.71 .71 0 0 1 .8-.3 .71 .71 0 0 1 .5 .7 .82 .82 0 0 1-1.3-.3zM9.4 40.5l87.1 50.3M9.4 40.5l5.2-3 87 50.3M9.4 40.5v2.6l87.1 50.3M22.7 41.5a.4 .4 0 0 1 .5-.2 .4 .4 0 0 1 .2 .6 .42 .42 0 0 1-.5 0 .42 .42 0 0 1-.2-.4zM26.6 40.9a.32 .32 0 0 0-.2 .3 .32 .32 0 0 0 .2 .3M26.6 40.9v.6"/>
<path d="M28.5 41.1l1.1 .7M29.6 41.8v-1.3l-2.1 1.2v.3M32.7 47.4a.48 .48 0 0 1 .5-.2 .48 .48 0 0 1 .4 .4 .51 .51 0 0 1-.5 .2 .51 .51 0 0 1-.4-.4zM35.3 48.6a.82 .82 0 0 1 1.4 .3 .81 .81 0 0 1-.8 .3 .81 .81 0 0 1-.7-.5zM42.8 53.2a.47 .47 0 0 1 .5-.2 .47 .47 0 0 1 .4 .4 .51 .51 0 0 1-.9-.2zM46.1 45.2a.52 .52 0 0 1 .5-.2 .52 .52 0 0 1 .4 .4 .54 .54 0 0 1-.9-.2zM50.4 57.3a.82 .82 0 0 1 1.4 .3 .81 .81 0 0 1-.8 .4 .81 .81 0 0 1-.6-.6zM51.3 40.9l-12.7 7.3-.6-.2-11.4-6.5M51.3 40.4a.29 .29 0 0 1 .2 .2 .29 .29 0 0 1-.2 .3M51.3 40.4v.5M53.7 49.5a.44 .44 0 0 1 .5-.2 .44 .44 0 0 1 .3 .5 .47 .47 0 0 1-.5 .2 .47 .47 0 0 1-.3-.5zM55.4 51.4a6.2 6.2 0 0 1 7.6 .1 1.81 1.81 0 0 1-.9 2.9 6 6 0 0 1-7-1 1.62 1.62 0 0 1 .3-2z"/>
<path d="M55.5 53.9a6.3 6.3 0 0 1 7.3 0M59.4 43.6a.52 .52 0 0 1 .6-.2 .52 .52 0 0 1 .4 .4 .57 .57 0 0 1-1-.2zM63.8 55.3a.43 .43 0 0 1 .6-.1 .43 .43 0 0 1 .2 .5 .44 .44 0 0 1-.5 .1 .44 .44 0 0 1-.3-.5zM66.7 47.9a.7 .7 0 0 1 .8-.1 .7 .7 0 0 1 .4 .6 .82 .82 0 0 1-1.4-.3zM71.4 59.7a.45 .45 0 0 1 .5-.2 .45 .45 0 0 1 .3 .6 .47 .47 0 0 1-.6 .1 .47 .47 0 0 1-.2-.5zM74.6 52.3a.44 .44 0 0 1 .6-.2 .44 .44 0 0 1 .3 .5 .47 .47 0 0 1-.6 .1 .47 .47 0 0 1-.3-.4zM77.4 59.6l1.1 .7M79.4 57.1l.3-.1 .7 .1M79.4 59.8h1M79.4 57.1l-12.3 7.1M79.4 57.1v2.7M79.4 59.8l-.9 .5"/>
<path d="M80.4 57.1l11.3 6.6M80.4 57.1v2.7M80.4 59.8l9.5 5.5M81.7 56.8a.71 .71 0 0 1 .9-.3 .71 .71 0 0 1 .4 .7 .82 .82 0 0 1-1.3-.3zM84.7 58.2a.44 .44 0 0 1 .5-.3 .44 .44 0 0 1 .3 .6 .54 .54 0 0 1-.8-.3zM58 61.9a.47 .47 0 0 1 .5-.1 .47 .47 0 0 1 .3 .4 .44 .44 0 0 1-.5 .2 .44 .44 0 0 1-.3-.5zM65.6 66.1a.82 .82 0 0 1 1.4 .3 .81 .81 0 0 1-.8 .3 .81 .81 0 0 1-.7-.5zM67.1 64.2a.32 .32 0 0 0-.2 .3 .32 .32 0 0 0 .2 .3M67.1 64.2v.6M68.1 67.8a.48 .48 0 0 1 .5-.2 .48 .48 0 0 1 .3 .4 .54 .54 0 0 1-.8-.2zM68.9 64.5l1.2 .7M70.1 65.2v-1.4l-2.2 1.2v.3"/>
<path d="M78.2 73.6a.45 .45 0 0 1 .5-.2 .45 .45 0 0 1 .3 .5 .48 .48 0 0 1-.5 .1 .48 .48 0 0 1-.3-.4zM78.5 60.3v-1.4l-2.1 1.2v1.4l-6.3 3.7M80.8 74.8a.82 .82 0 0 1 1.3 .3 .81 .81 0 0 1-.8 .4 .81 .81 0 0 1-.6-.6zM86.5 68.5a.42 .42 0 0 1 .6-.2 .42 .42 0 0 1 .2 .5 .45 .45 0 0 1-.5 .1 .45 .45 0 0 1-.3-.4zM88.3 79.4a.47 .47 0 0 1 .5-.1 .47 .47 0 0 1 .3 .4 .44 .44 0 0 1-.5 .2 .44 .44 0 0 1-.3-.5zM89.3 72.3a4.4 4.4 0 0 1 3.7 .1M91.7 64.2l-12.6 7.3-.7-.1-11.3-6.6M91.7 63.7a.29 .29 0 0 1 .2 .3 .29 .29 0 0 1-.2 .2M91.7 63.7v.5M93 69.8a3.8 3.8 0 0 0-4.8 .9v.7l.5 .6 5.8 3.3a3.7 3.7 0 0 0 4.9-.9l-.2-.8-.6-.6M93 69.8l5.6 3.2M93 69.8v2.6"/>
<path d="M93 72.4l5.3 3.1M94.9 64a.42 .42 0 0 1 .5-.2 .42 .42 0 0 1 .2 .5 .45 .45 0 0 1-.5 .1 .45 .45 0 0 1-.2-.4zM97 65.4a.7 .7 0 0 1 .8-.1 .7 .7 0 0 1 .4 .6 .82 .82 0 0 1-1.4-.3zM98.6 73v2.3M105 69.8a.45 .45 0 0 1 .5-.2 .45 .45 0 0 1 .3 .5 .47 .47 0 0 1-.6 .1 .47 .47 0 0 1-.2-.4zM115 75.7a.44 .44 0 0 1 .5-.3 .44 .44 0 0 1 .4 .5 .54 .54 0 0 1-.9-.2zM117.8 78.5l-13.8 7.9M120.1 77.4l-2.3 1.3v-.2M120.1 77.1v.3M125.3 74.2l-5.2 2.9M125.3 74.2v2.6l-9.1 5.2M143.1 78h191.5v63.3h-191.5v-27.2h7.7a4.4 4.4 0 0 0 4.5-4.5 4.4 4.4 0 0 0-4.5-4.4h-7.7z"/>
<path d="M96.5 90.8v2.6M98.5 85.2a.45 .45 0 0 1 .5-.1 .45 .45 0 0 1 .2 .4 .43 .43 0 0 1-.5 .2 .43 .43 0 0 1-.2-.5zM101.6 87.8l-5.1 3M104 86.7l-2.4 1.4v-.3M104 86.4v.3M106.6 86.2l1.1 .7M106.7 80.2a.5 .5 0 0 1 .5-.2 .5 .5 0 0 1 .4 .4 .54 .54 0 0 1-.9-.2zM107.7 86.9v-1.4l-2.1 1.3v1.4l-9.1 5.2M115 81.3l1.2 .7M116.2 82v-1.4l-2.1 1.3v1.4l-6.4 3.6M143.1 94.4h191.5M143.1 89.3h191.5"/>
<path d="M163.2 95.3l.5-.3h25.1a1.08 1.08 0 0 1 1.1 1.1v27.1a1.08 1.08 0 0 1-1.1 1.1h-24.9a1.08 1.08 0 0 1-1.1-1.1v-27.3zM252 95.3l.6-.3h25.1a1.09 1.09 0 0 1 1.1 1.1v27.1a1.09 1.09 0 0 1-1.1 1.1h-24.9a1.09 1.09 0 0 1-1.1-1.1v-27.1zM287.6 106.6l1.5-1 1.7-.4h12.2a4.4 4.4 0 0 1 4.5 4.4 4.4 4.4 0 0 1-4.5 4.5h-12.2a4.4 4.4 0 0 1-4.1-2.7 4.4 4.4 0 0 1 .9-4.8zM370.1 105.2v8.9M370.1 105.2v-2.5h2.5v-4.8h-2.5v-19.9h5v11.3h-.6v5.1h.6v10.8M370.1 114.1v2.5h2.5v4.8h-2.5v19.9h5v-11.3h-.6v-5.1h.6v-10.8M370.1 114.1h5M370.1 105.2h5M375.1 105.2v8.9M143.1 124.9h191.5M143.1 130h191.5M28.9 157.3l3.5 2"/>
<path d="M28.9 157.3l1.1-.7 9 5.2M28.9 157.3v2.6l3.3 1.9M32.2 155.4l9 5.1M32.2 155.4l9.1-5.3 87 50.3M32.2 156.7l9 5.2M32.2 156.7l-1 .6M32.2 155.4v1.3M32.4 159.3a1.31 1.31 0 0 1 .8 1.5 1.31 1.31 0 0 1-1.2 1.1 4.7 4.7 0 0 1-3.6-.3l-3.5-2-1.2 .7M32.4 159.3v2.3M38.8 156.4a1.47 1.47 0 0 1 2.5 .4 1.48 1.48 0 0 1-2.6-.1zM39.4 157.3h1.2M42.3 157.9a.42 .42 0 0 1 .6-.2 .42 .42 0 0 1 .2 .5 .48 .48 0 0 1-.8-.3z"/>
<path d="M12.5 166.8v2.6l87.1 50.2M12.5 166.8l87.1 50.2M22.7 165.7a1.64 1.64 0 0 1 2.4 .2 1.44 1.44 0 0 1-1.3 .9 1.44 1.44 0 0 1-1.3-.8zM23.2 166.6h1.3M23.7 161.6l9 5.2M23.7 161.6l-1 .6M23.7 160.3l9 5.1M23.7 160.3v1.3M25.8 167.4a.45 .45 0 0 1 .5-.1 .45 .45 0 0 1 .2 .5 .43 .43 0 0 1-.5 .2 .43 .43 0 0 1-.2-.6zM29.7 167.2a.32 .32 0 0 0-.2 .3 .32 .32 0 0 0 .2 .3M29.7 167.8l11.3 6.5 .8 .1 1.1-.6 28 16.2M29.7 167.2v.6"/>
<path d="M30.6 166.7l-9-5.2-9.1 5.3M30.6 166.7l-.9 .5M30.6 166.7v1.3l2.1-1.2M32.7 165.4v1.4M34.1 162.6a.44 .44 0 0 1 .5-.1 .44 .44 0 0 1 .3 .4 .42 .42 0 0 1-.6 .2 .42 .42 0 0 1-.2-.5zM35.8 173.4a.42 .42 0 0 1 .5-.3 .42 .42 0 0 1 .2 .6 .48 .48 0 0 1-.7-.3zM37.8 174.4a1.68 1.68 0 0 1 2.5 .3 1.5 1.5 0 0 1-2.4 .5l-.2-.5zM38.3 175.4h1.4M39 161.8l-6.3 3.6M39 161.8v1.4l2.2-1.3M41.2 160.5v1.4M42 160.1h1"/>
<path d="M42 162.7l.5-.1 .5 .1M42 160.1l-.8 .4M42 160.1v2.6M42 162.7l-10.5 6.1M43 160.1l11.4 6.5M43 162.7l10.5 6M43 160.1v2.6M45 173.9l28.1 16.2M45 172.6l28.1 16.2M45 172.6l6.3-3.7 28.1 16.2M45 173.9l-1 .6M45 172.6v1.3"/>
<path d="M45.9 179.2a.48 .48 0 0 1 .5-.2 .48 .48 0 0 1 .3 .4 .51 .51 0 0 1-.5 .2 .51 .51 0 0 1-.3-.4zM49.1 171.4a.48 .48 0 0 1 .6-.2 .48 .48 0 0 1 .3 .5 .51 .51 0 0 1-.5 .1 .51 .51 0 0 1-.4-.4zM52.4 163.7a.48 .48 0 0 1 .6-.2 .48 .48 0 0 1 .3 .5 .51 .51 0 0 1-.5 .1 .51 .51 0 0 1-.4-.4zM53.5 167.7l28.1 16.2M53.5 169l-1 .6M53.5 169l28.1 16.2M53.5 167.7v1.3M54.1 165a1.5 1.5 0 0 1 2.3 .5 1.51 1.51 0 0 1-2.5-.1zM54.4 166.6a.29 .29 0 0 1 .2 .3 .29 .29 0 0 1-.2 .3M54.4 167.2l-.9 .5M54.4 166.6v.6M54.5 166.1h1.3"/>
<path d="M56.7 175.8a.48 .48 0 0 1 .6-.2 .48 .48 0 0 1 .3 .5 .51 .51 0 0 1-.5 .1 .51 .51 0 0 1-.4-.4zM58.5 177.6a5.9 5.9 0 0 1 7.8 .4 2.04 2.04 0 0 1-1.6 2.9 6 6 0 0 1-6.5-1.2 1.62 1.62 0 0 1 .3-2.1zM62.5 169.5a.45 .45 0 0 1 .6-.2 .45 .45 0 0 1 .3 .5 .48 .48 0 0 1-.5 .1 .48 .48 0 0 1-.4-.4zM69.3 173.7a1.47 1.47 0 0 1 2.3 .6 1.52 1.52 0 0 1-2.6-.1zM69.7 174.8h1.2M77.7 178.3a.48 .48 0 0 1 .5-.2 .48 .48 0 0 1 .4 .4 .51 .51 0 0 1-.6 .2 .51 .51 0 0 1-.3-.4zM143.1 168.9h191.5v5.1h-191.5zM53 183.2a1.64 1.64 0 0 1 2.4 .2 1.47 1.47 0 0 1-2.3 .5l-.2-.2zM53.5 184.1h1.3M58.6 180.2a6.2 6.2 0 0 1 7.3 0M61.1 187.9a.44 .44 0 0 1 .5-.2 .44 .44 0 0 1 .3 .5 .42 .42 0 0 1-.6 .2 .42 .42 0 0 1-.2-.5zM66.8 181.6a.48 .48 0 0 1 .5-.2 .48 .48 0 0 1 .4 .5 .51 .51 0 0 1-.5 .1 .51 .51 0 0 1-.4-.4z"/>
<path d="M68.1 191.9a1.68 1.68 0 0 1 2.5 .3 1.47 1.47 0 0 1-2.4 .4l-.2-.4zM68.7 192.9h1.3M70.1 190.5a.32 .32 0 0 0-.2 .3 .32 .32 0 0 0 .2 .3M70.1 191.1l11.3 6.5 .9 .1 1-.6 25.3 14.7M70.1 190.5v.6M70.9 190l-.8 .5M70.9 190v1.4l2.2-1.3M71.1 193.7a.48 .48 0 0 1 .6-.2 .48 .48 0 0 1 .3 .5 .51 .51 0 0 1-.5 .1 .51 .51 0 0 1-.4-.4zM73.1 188.8v1.3M74.4 186a.48 .48 0 0 1 .5-.2 .48 .48 0 0 1 .4 .5 .51 .51 0 0 1-.5 .1 .51 .51 0 0 1-.4-.4zM79.4 185.1l-6.3 3.7M79.4 185.1v1.4l2.2-1.3"/>
<path d="M81.2 199.6a.47 .47 0 0 1 .6-.2 .47 .47 0 0 1 .3 .4 .54 .54 0 0 1-.9-.2zM81.6 183.9v1.3M82.4 183.4l.4-.1 .6 .1M82.4 186h1M82.4 183.4l-.8 .5M82.4 183.4v2.6M82.4 186l-10.5 6.1M83.4 183.4l11.4 6.5M83.4 183.4v2.6M83.4 186l10.5 6.1M84.4 182.5a1.5 1.5 0 0 1 2.3 .5 1.55 1.55 0 0 1-2.5-.1zM84.8 183.6h1.3"/>
<path d="M85.4 197.2l-1 .6M85.4 197.2l25.4 14.7M85.4 195.9v1.3M85.4 195.9l25.4 14.6M85.4 195.9l6.4-3.7 25.3 14.7M87.9 184a.45 .45 0 0 1 .5-.1 .45 .45 0 0 1 .3 .5 .43 .43 0 0 1-.6 .2 .43 .43 0 0 1-.2-.6zM89.6 194.8a.45 .45 0 0 1 .5-.3 .45 .45 0 0 1 .3 .5 .48 .48 0 0 1-.5 .2 .48 .48 0 0 1-.3-.4zM92.3 198.5a4.4 4.4 0 0 1 3.8 .2M93.9 192.3l-1 .6M93.9 192.3l25.4 14.7M93.9 191v1.3M93.9 191l25.4 14.6"/>
<path d="M94.8 189.9a.29 .29 0 0 1 .2 .3 .29 .29 0 0 1-.2 .3M94.8 190.5l-.9 .5M94.8 189.9v.6M96.1 196a3.8 3.8 0 0 0-4.9 .9l.1 .7 .5 .6 5.8 3.4a4 4 0 0 0 4.7-.7 1.25 1.25 0 0 0-.7-1.7M96.1 196l5.5 3.2M96.1 196v2.7M96.1 198.7l5.3 3M98 189.9a.4 .4 0 0 1 .5-.2 .4 .4 0 0 1 .2 .6 .42 .42 0 0 1-.5 .1 .42 .42 0 0 1-.2-.5zM99.6 191.2a1.47 1.47 0 0 1 2.3 .6 1.52 1.52 0 0 1-2.6-.1zM100 192.3h1.2M101.6 199.2v2.4M108 195.8a.48 .48 0 0 1 .5-.2 .48 .48 0 0 1 .4 .4 .51 .51 0 0 1-.6 .2 .51 .51 0 0 1-.3-.4z"/>
<path d="M143.1 195.7h191.5v63.3h-191.5v-27.2h7.7a4.4 4.4 0 0 0 4.5-4.4 4.4 4.4 0 0 0-4.5-4.4h-7.7zM83.3 200.7a1.51 1.51 0 0 1 2.4 .4 1.48 1.48 0 0 1-2.5-.1zM83.8 201.6h1.3M91.4 205.3a.44 .44 0 0 1 .5-.1 .44 .44 0 0 1 .3 .5 .42 .42 0 0 1-.5 .1 .42 .42 0 0 1-.3-.5zM99.6 217v2.6M101.5 211.2a.47 .47 0 0 1 .5-.1 .47 .47 0 0 1 .3 .4 .44 .44 0 0 1-.5 .2 .44 .44 0 0 1-.3-.5zM106.8 215.2l.2 .1M107 215.3v-.3l-2.3 1.4v.3l-5.1 2.9M108.6 211.8l-9 5.2M108.6 211.8v1.3l2.2-1.2M109.7 206.4a.48 .48 0 0 1 .6-.2 .48 .48 0 0 1 .3 .5 .54 .54 0 0 1-.9-.3zM110.8 210.5v1.4"/>
<path d="M117.1 206.9l-6.3 3.6M117.1 206.9v1.3l2.2-1.2M118.2 201.5a.45 .45 0 0 1 .5-.1 .45 .45 0 0 1 .3 .5 .43 .43 0 0 1-.6 .2 .43 .43 0 0 1-.2-.6zM119.3 205.6v1.4M122.9 205.8l.3 .2M123.2 206v-.3l-2.3 1.3v.3l-13.9 8M128.3 200.4l-9 5.2M128.3 200.4v2.6l-5.1 3M143.1 215.6h19.7M163.2 213l.7-.3h24.9a1.08 1.08 0 0 1 1.1 1.1v27.1a1.08 1.08 0 0 1-1.1 1.1h-24.9a1.08 1.08 0 0 1-1.1-1.1v-27.3zM189.9 215.6h61.8M252 213l.8-.3h24.9a1.09 1.09 0 0 1 1.1 1.1v27.1a1.09 1.09 0 0 1-1.1 1.1h-24.9a1.09 1.09 0 0 1-1.1-1.1v-27.1z"/>
<path d="M278.8 215.6h55.8M143.1 220.4h19.7M143.1 234.3h19.7M143.1 239.1h19.7M189.9 220.4h61.8M189.9 234.3h61.8M189.9 239.1h61.8M278.8 220.4h55.8M278.8 234.3h55.8M278.8 239.1h55.8M287.6 224.4l.9-.8 1.7-.6h12.8a4.4 4.4 0 0 1 4.5 4.4 4.4 4.4 0 0 1-4.5 4.4h-12.2a4.4 4.4 0 0 1-4.1-2.6 4.4 4.4 0 0 1 .9-4.8z"/>
<circle cx="154.2" cy="91.9" r="1.17"/>
<circle cx="159.7" cy="91.3" r=".75"/>
<circle cx="181.9" cy="91.3" r=".75"/>
<circle cx="187.5" cy="91.9" r="1.16"/>
<circle cx="204.2" cy="91.3" r=".75"/>
<circle cx="220.8" cy="91.9" r="1.16"/>
<circle cx="237.5" cy="91.3" r=".76"/>
<circle cx="254.2" cy="91.9" r="1.16"/>
<circle cx="259.7" cy="91.3" r=".76"/>
<circle cx="281.9" cy="91.3" r=".76"/>
<circle cx="287.5" cy="91.9" r="1.16"/>
<circle cx="304.2" cy="91.3" r=".76"/>
<circle cx="326.4" cy="91.3" r=".76"/>
<circle cx="159.7" cy="109.7" r=".75"/>
<circle cx="193.1" cy="109.7" r=".75"/>
<circle cx="209.7" cy="109.7" r=".75"/>
<circle cx="220.8" cy="109.7" r="6.7"/>
<circle cx="231.9" cy="109.7" r=".75"/>
<circle cx="248.6" cy="109.7" r=".76"/>
<circle cx="281.9" cy="109.7" r=".76"/>
<circle cx="326.4" cy="109.7" r=".75"/>
<circle cx="154.2" cy="127.4" r="1.18"/>
<circle cx="159.7" cy="128" r=".75"/>
<circle cx="181.9" cy="128" r=".75"/>
<circle cx="187.5" cy="127.4" r="1.17"/>
<circle cx="204.2" cy="128" r=".75"/>
<circle cx="220.8" cy="127.4" r="1.17"/>
<circle cx="237.5" cy="128" r=".76"/>
<circle cx="254.2" cy="127.4" r="1.17"/>
<circle cx="259.7" cy="128" r=".76"/>
<circle cx="281.9" cy="128" r=".76"/>
<circle cx="287.5" cy="127.4" r="1.17"/>
<circle cx="304.2" cy="128" r=".76"/>
<circle cx="326.4" cy="128" r=".76"/>
<circle cx="154.2" cy="209.6" r="2"/>
<circle cx="154.2" cy="209.6" r="1.18"/>
<circle cx="159.7" cy="209.1" r=".75"/>
<circle cx="181.9" cy="209.1" r=".75"/>
<circle cx="187.5" cy="209.6" r="1.17"/>
<circle cx="187.5" cy="209.6" r="2"/>
<circle cx="204.2" cy="209.1" r=".76"/>
<circle cx="220.8" cy="209.6" r="1.17"/>
<circle cx="220.8" cy="209.6" r="2"/>
<circle cx="237.5" cy="209.1" r=".76"/>
<circle cx="254.2" cy="209.6" r="1.99"/>
<circle cx="254.2" cy="209.6" r="1.17"/>
<circle cx="259.7" cy="209.1" r=".76"/>
<circle cx="281.9" cy="209.1" r=".76"/>
<circle cx="287.5" cy="209.6" r="1.99"/>
<circle cx="287.5" cy="209.6" r="1.17"/>
<circle cx="304.1" cy="209.1" r=".75"/>
<circle cx="326.4" cy="209.1" r=".75"/>
<circle cx="159.7" cy="227.4" r=".75"/>
<circle cx="193.1" cy="227.4" r=".75"/>
<circle cx="209.7" cy="227.4" r=".75"/>
<circle cx="220.8" cy="227.4" r="6.7"/>
<circle cx="231.9" cy="227.4" r=".75"/>
<circle cx="248.6" cy="227.4" r=".76"/>
<circle cx="281.9" cy="227.4" r=".76"/>
<circle cx="326.4" cy="227.4" r=".75"/>
<circle cx="154.2" cy="245.2" r="2"/>
<circle cx="154.2" cy="245.2" r="1.18"/>
<circle cx="159.7" cy="245.7" r=".75"/>
<circle cx="181.9" cy="245.7" r=".75"/>
<circle cx="187.5" cy="245.2" r="1.17"/>
<circle cx="187.5" cy="245.2" r="2"/>
<circle cx="204.2" cy="245.7" r=".76"/>
<circle cx="220.8" cy="245.2" r="1.17"/>
<circle cx="220.8" cy="245.2" r="2"/>
<circle cx="237.5" cy="245.7" r=".76"/>
<circle cx="254.2" cy="245.2" r="1.99"/>
<circle cx="254.2" cy="245.2" r="1.17"/>
<circle cx="259.7" cy="245.7" r=".76"/>
<circle cx="281.9" cy="245.7" r=".76"/>
<circle cx="287.5" cy="245.2" r="1.99"/>
<circle cx="287.5" cy="245.2" r="1.17"/>
<circle cx="304.1" cy="245.7" r=".75"/>
<circle cx="326.4" cy="245.7" r=".75"/>
</g>
<g font-size="4.9" fill="#808080">
<text x="195.9" y="25">356</text>
<text x="207" y="32">256</text>
<text x="279.2" y="32">394</text>
<text x="212.6" y="39">206</text>
<text x="268.7" y="39">299</text>
<text x="218.1" y="46">156</text>
<text x="268.1" y="46">294</text>
<text x="220" y="53">131</text>
<text x="258.2" y="53">194</text>
<text x="248" y="59.9">94</text>
<text x="233.4" y="60">31</text>
<text x="225.6" y="67">6</text>
<text x="241.5" y="66.9">44</text>
<text x="391" y="75.8" transform="rotate(-90 391 75.8)">+0,10</text>
<text x="376.1" y="83.4">2,50</text>
<text x="395.9" y="87" transform="rotate(-90 395.9 87)">23,10 +0,05</text>
<text x="283.4" y="98.2" transform="rotate(30 283.4 98.2)">R5</text>
<text x="176.6" y="107.8" transform="rotate(-90 176.6 107.8)">+0,04</text>
<text x="316.8" y="105.7" transform="rotate(-90 316.8 105.7)">82,50</text>
<text x="352" y="107.7" transform="rotate(-90 352 107.7)">42</text>
<text x="384" y="103.1" transform="rotate(-90 384 103.1)">80</text>
<text x="132" y="112.9" transform="rotate(-90 132 112.9)">285</text>
<text x="259.8" y="113.8">F7 +0,08</text>
<text x="171.6" y="114.8" transform="rotate(-90 171.6 114.8)">F7 +0,08</text>
<text x="252" y="118.7">122</text>
<text x="266.9" y="118.7">+0,04</text>
<text x="352" y="117.6" transform="rotate(-90 352 117.6)">42</text>
<text x="176.6" y="122.7" transform="rotate(-90 176.6 122.7)">132</text>
<text x="208.4" y="120.6" transform="rotate(-45 208.4 120.6)">60,10</text>
<text x="384" y="122.1" transform="rotate(-90 384 122.1)">80</text>
<text x="360.5" y="131.7" transform="rotate(-90 360.5 131.7)">21,50</text>
<text x="356.2" y="142.1">11,50</text>
<text x="227.5" y="150.2">81</text>
<text x="233.2" y="159.6">862</text>
<text x="132" y="184.5" transform="rotate(-90 132 184.5)">22,50</text>
<text x="180.7" y="185.2">315</text>
<text x="246.8" y="185.2">315</text>
<text x="295" y="185.2">55</text>
<text x="132" y="229.6" transform="rotate(-90 132 229.6)">40</text>
<text x="347" y="240.5" transform="rotate(-90 347 240.5)">80</text>
<text x="130.7" y="257.4" transform="rotate(-30 130.7 257.4)">11</text>
<text x="122.4" y="262.2" transform="rotate(-30 122.4 262.2)">18</text>
<text x="113.2" y="267.6" transform="rotate(-30 113.2 267.6)">8x</text>
<text x="197.5" y="267.9">150</text>
<text x="136" y="274.5" transform="rotate(-60 136 274.5)">10,50</text>
<text x="182.8" y="274.9">300</text>
<text x="130.6" y="283.8" transform="rotate(-60 130.6 283.8)">8x</text>
</g>
<text font-size="4.9" fill="#808000" x="133.4" y="63.4" transform="rotate(45 133.4 63.4)">24x M8</text>
<g font-size="3.2">
<text x="272.9" y="272.3">1295007009</text>
<text x="330" y="272.2">-</text>
<text x="272.9" y="280.3">ELOKSAL / NATUREL</text>
<text x="272.9" y="276.3">DP70 YUKSEKLIK FARKI ADAPTORU ALT PLAKA</text>
<text x="351.8" y="280">ALUMINYUM-5000</text>
<text x="272.9" y="284.4">YOK / HRC</text>
<text x="351.9" y="284.3">285 x 25 x 862</text>
<text x="351.8" y="288.3">11144.33</text>
</g>
<g font-size="2.8">
<text x="383" y="272.2">Ü.Adet:</text>
<text x="330.9" y="280.3">Hammadde Adı:</text>
<text x="383.3" y="276">Vers.:</text>
<text x="331.4" y="284.3">Sip. Ölçüsü:</text>
<text x="257.6" y="288.3">SON KAYIT:</text>
<text x="282.9" y="288.3">10 Mayıs 2021 Pazartesi 13:07:57</text>
<text x="331.6" y="288.3">Ağırlık:</text>
</g>
<g font-size="2.6">
<text x="392.8" y="276">0</text>
<text x="385.2" y="279.9">GENEL TOLERANS</text>
<text x="383.5" y="284">DIN 7168 m T</text>
<text x="383.6" y="288.1">ÖLÇEK</text>
<text x="396.9" y="288.1">1:10</text>
<text x="405.8" y="288.1">A4</text>
</g>
<g font-size="2.5">
<text x="257.9" y="272">Parça Kodu:</text>
<text x="320.5" y="272">Ü.Kodu:</text>
<text x="257.6" y="280">Kaplama Şekli:</text>
<text x="257.6" y="276">Parça Adı:</text>
<text x="257.6" y="284.1">Isıl İşlem:</text>
<text x="6.1" y="291.6">F:\My Backups\server yedek\ARGE\TASARIMLAR\PROJELER_01\</text>
</g>
</svg>
